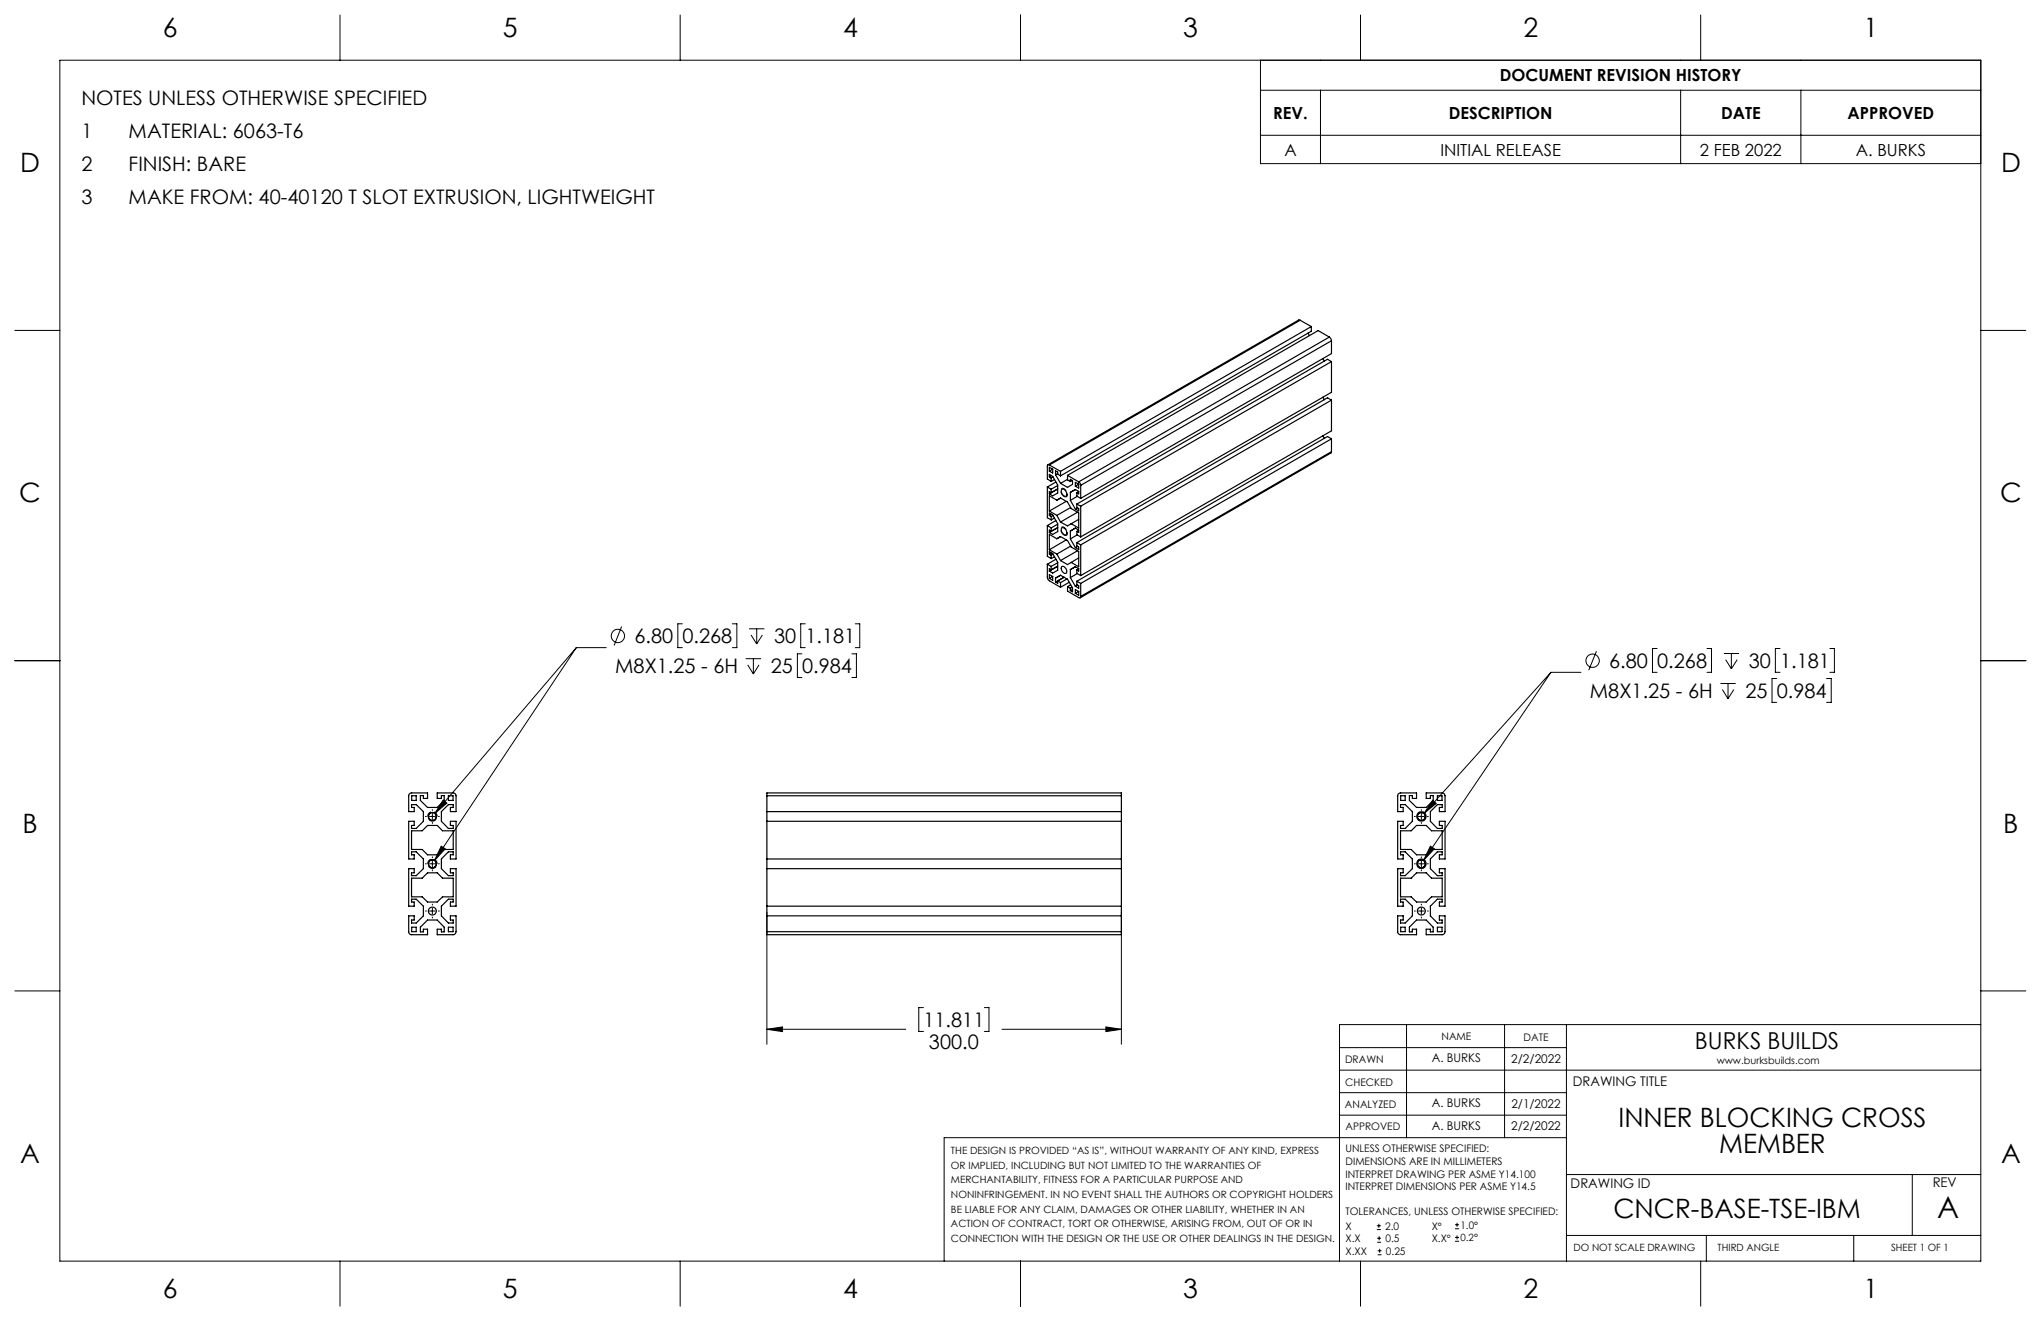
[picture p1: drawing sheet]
<svg xmlns="http://www.w3.org/2000/svg" width="432mm" height="279mm" viewBox="0 0 432 279" stroke-linecap="round" stroke-linejoin="round" font-family="sans-serif">
<g fill="none" stroke="#000" stroke-width=".21">
<path d="M12.7 12.7h406.4v254h-406.4zM71.9 3.2v9.5M143.9 3.2v9.5M215.9 3.2v9.5M266.7 12.7v21.9h152.4M266.7 19.1h152.4M279.4 19.1v15.5M287.8 3.2v9.5M355.6 19.1v15.5M359.8 3.2v9.5M381 19.1v15.5M266.7 28.6h152.4"/>
<path d="M3.1 69.9h9.6M419.1 69.9h9.5M3.1 139.7h9.6M121.9 137h6.4M121.9 137l-29.9 35M121.9 137l-30 45M131.5 132.5l-1.6 4M144.4 131.9h-1v5.1h1M154.9 131.9h1v5.1h-1M157.8 139.3h3.2M158.5 133h3.2M158.9 134.3l1.2 1.9"/>
<path d="M159.4 139.3v3.3M160.1 133v3.2M161.3 134.3l-1.2 1.9M169.7 138.3h-1v5h1M170.4 131.9h-1v5.1h1M180.2 138.3h1v5h-1M180.9 131.9h1v5.1h-1M337.7 137.7l-1.6 4M350.6 137.2h-1v5h1M361.1 137.2h1v5h-1M364.7 138.2h3.2M365.1 139.5l1.2 2"/>
<path d="M366.3 138.2v3.3M367.5 139.5l-1.2 2M376.6 137.2h-1v5h1M387.1 137.2h1v5h-1M419.1 139.7h9.5M158.2 140.6l1.2 2M160.6 140.6l-1.2 2M328.1 142.2h6.4M328.1 142.2l-26.8 29.8M328.1 142.2l-26.9 39.8M364 144.6h3.2M364.4 145.8l1.2 2"/>
<path d="M365.6 144.6v3.2M366.8 145.8l-1.2 2M375.9 143.5h-1v5.1h1M386.4 143.5h1v5.1h-1M90 172.7h.2M90.8 172.7h1.3M91.5 171.2v.2M91.5 172v1.3M91.5 174v.2M92.7 172.7h.3M93.3 179l.9 .5-2.3 2.5zM93.8 169.2l.7 .7-2.5 2.1z"/>
<path d="M299.2 172.7h.2M300.1 172.7h1.2M300.7 171.2v.2M300.7 172v1.3M300.7 174v.2M302 172.7h.2M302.6 179l.9 .5-2.3 2.5zM303.1 169.3l.7 .6-2.5 2.1zM90 192.7h.2M90 182.7h.2M90.8 192.7h1.3M90.8 182.7h1.3"/>
<path d="M91.5 181.2v.2M91.5 182.1v1.2M91.5 184v.2M91.5 191.2v.2M91.5 192.1v1.2M91.5 194v.2M92.7 192.7h.3M92.7 182.7h.3M162.2 192.9v28M237.2 192.9v28M299.2 192.7h.2M299.2 182.7h.2"/>
<path d="M300.1 192.7h1.2M300.1 182.7h1.2M300.7 181.2v.2M300.7 182.1v1.2M300.7 184v.2M300.7 191.2v.2M300.7 192.1v1.2M300.7 194v.2M302 192.7h.2M302 182.7h.2M3.1 209.6h9.6M162.2 217.7h29.4"/>
<path d="M162.2 217.7l3.4-.5v1zM195.4 213.1h-1v5.1h1M208.2 213.1h1v5.1h-1M212 217.7h25.2M234 217.2l3.2 .5-3.2 .5zM297.6 216.7v23.9M318.3 216.7v23.9M331.4 216.7v50M419.1 216.7h-135.7v50M419.1 209.6h9.5M283.4 226.3h135.7M283.4 231.1h48"/>
<path d="M283.4 221.6h48M283.4 235.9h48M291.3 259.3h.8M291.7 258.8v.9M307.8 259.9h.9M307.8 259h.9M308.3 258.6v.9M331.4 248.4h87.7M331.4 240.6h-131.7v26.1M404.6 248.4v12.9M71.9 266.7v9.6M143.9 266.7v9.6"/>
<path d="M215.9 266.7v9.6M287.8 266.7v9.6M291.3 260.1h.8M291.4 262.7h.8M291.4 261.9h.8M291.5 265.4h.8M291.5 264.5h.8M291.8 261.5v.8M291.9 264.1v.9M307.8 262.5h.9M307.8 261.7h.9M308.3 261.3v.8"/>
<path d="M331.4 261.3h87.7M359.8 266.7v9.6M361 261.3v5.4M392.2 261.3v5.4"/>
<circle cx="130.7" cy="134.5" r="1.42"/>
<circle cx="336.9" cy="139.7" r="1.41"/>
</g>
<path d="M91.5 173.7a1 1 0 0 1-.9-1.5 1 1 0 0 1 1.7-.1 1 1 0 0 1-.7 1.6h-.1M300.7 173.7a1 1 0 0 0 .9-1.5 1 1 0 0 0-1.7-.1 1 1 0 0 0 .7 1.6h.1M300.7 171.7a1 1 0 0 1 .9 1.4 1 1 0 0 1-1.7 .2 1 1 0 0 1 .7-1.6h.1M91.5 183.7a1 1 0 0 1-.9-1.5 1 1 0 0 1 1.7-.1 1 1 0 0 1-.7 1.6h-.1M300.7 183.7a1 1 0 0 0 .9-1.5 1 1 0 0 0-1.7-.1 1 1 0 0 0 .7 1.6h.1M300.7 181.7a1 1 0 0 1 .9 1.4 1 1 0 0 1-1.7 .2 1 1 0 0 1 .7-1.6h.1" fill="none" stroke="#000" stroke-width=".21" stroke-dasharray="1.3 .6" stroke-dashoffset=".4" stroke-linecap="butt"/>
<path d="M225.1 105a1.06 1.06 0 0 1-.4-1.7 1.18 1.18 0 0 1 .9 1.8l-.5-.1M225.1 113.2a1.06 1.06 0 0 1-.4-1.8 1.18 1.18 0 0 1 .9 1.8h-.5" fill="none" stroke="#000" stroke-width=".21" stroke-dasharray="1.3 .6" stroke-linecap="butt"/>
<path d="M162.2 217.7l3.4-.5v1zM234 217.2l3.2 .5-3.2 .5zM303.1 169.3l-1.8 2.7 2.5-2.1zM302.6 179l-1.4 3 2.3-2.5zM93.8 169.2l-1.8 2.8 2.5-2.1zM93.3 179l-1.4 3 2.3-2.5z" fill="#000"/>
<g fill="none" stroke="#000" stroke-width=".25">
<path d="M275.1 67.7h-.4l-53 30.6M275.1 67.7l-53.1 30.7M275.1 67.7l2.3 1.4M276.7 70.4l.3 .6M277.4 69.1l-53 30.6M277.4 69.1v1l-53 30.5M279.9 75.8l.3 .6M281.2 71.3l.4 .3 .1 .5M281.2 71.3l-53 30.6M281.2 71.3l-2.3-1.4-53.1 30.6M281.7 72.1l-53.1 30.6M281.7 72.1v2.7l-53.1 30.6"/>
<path d="M281.7 76.5v6.5l-53.1 30.6M281.7 76.5l-53.1 30.6M281.7 76.5l-.9-.5-53 30.6M222 98.4a.25 .25 0 0 0-.3-.1 .25 .25 0 0 0-.1 .3v2.7l.8 .5M222 98.4l2.4 1.3M222.7 99.2l-.7-.4v.9M222.7 99.2v.8l-.7-.3M222.7 99.2l-.7 .5M224.4 99.7v.9M279.9 84l.3 .6M279.9 92.2l.3 .5M281.7 95.5l-.1 .3-53.1 30.6"/>
<path d="M281.7 84.6v6.5l-53.1 30.6M281.7 92.8v2.7M281.7 84.6l-53.1 30.7M281.7 84.6l-.9-.5-53 30.7M281.7 92.8l-53.1 30.6M281.7 95.5l-53.1 30.7M281.7 92.8l-.9-.5-53 30.6M221.6 119.3l.1 3.2 2.7 1.7M221.6 103v6.5l.8 .5M221.6 111.2v6.5l.8 .4M221.6 119.3l.8 .5M221.6 111.2l.8 .5"/>
<path d="M221.6 103l.8 .5M222 100.9v-.6l.7 .5 1.1 1.8v1.7l-1.1 .6-.7-.4M222 108.1v-3.2l1.6 .9 .8-.5 1.4 .9 .8 1.4 1.6 .9v3.2l-1.6-.9M222 109v-.5l.7 .4 1.1 1.9v1.6l-1.1 .6-.7-.4M222 116.3v-3.3l1.6 .9 .8-.4 1.4 .8 .8 1.4 1.6 .9v3.3l-1.6-.9M222 117.2v-.5l.7 .4 1.1 1.8v1.7l-1.1 .6-.7-.4M222 116.3l1.6 .9M222 108.1l1.6 .9M222 117.2l.4 .2M222 109l.4 .3M222 100.9l.4 .2M222.4 104.2l-.4-.2v.5"/>
<path d="M222.4 112.4l-.4-.3v.5M222.4 101.1v.7M222.4 103.5v.7M222.4 109.3v.7M222.4 111.7v.7M222.4 117.4v.7M222.4 119.8v.7M222.4 112.4l1.4-.8-1.8 1M222.4 100.6l-.4 .3M222.4 108.8l-.4 .2M222.4 116.9l-.4 .3M222.8 100.9l-.4 .2"/>
<path d="M222.8 109l-.4 .3M222.8 117.2l-.4 .2M223.1 101.4l-.7 .4M223.1 109.6l-.7 .4M223.1 117.8l-.7 .3M223.3 100.4v-.8l.5 .2v.5l.6 .3M223.3 100.4l1.1 1.8M223.4 102l-1.8 1M223.4 110.1l-1.8 1.1M223.4 118.3l-1.8 1M223.6 117.2l.8 1.4M223.6 109l.8 1.4"/>
<path d="M223.8 100.2l-.5 .2M223.8 102.7l-1.4 .8M223.8 103.4l-1.4 .8M223.8 103.4l-1.8 1.1M223.8 110.9l-1.4 .8M223.8 119l-1.4 .8M224.4 118.6l1.4 .8 .8-.4M224.4 110.4l1.4 .8 .8-.4M224.6 103.6a.86 .86 0 0 1 .9 .2 .86 .86 0 0 1 .2 .9 .54 .54 0 0 1-.6 .2 .54 .54 0 0 1-.4-.4zM224.6 119.9a.89 .89 0 0 1 1.1 1.1 .54 .54 0 0 1-.6 .3 .54 .54 0 0 1-.4-.5zM224.6 111.7a.89 .89 0 0 1 1.1 1 .44 .44 0 0 1-.4 .5 .44 .44 0 0 1-.5-.4l-.2-.4zM225.6 106l-3.6 2.1"/>
<path d="M225.6 114.2l-3.6 2.1M225.8 100.5v1l.6 .3M225.8 100.5l2.4 1.4M225.8 101.4l-1.4 .8M226.4 105.8l1.1 1.9M226.4 101.8v-.4l.5 .2v.8l-1.1 .7-1.4-.9M226.4 114l1.1 1.8M226.5 107.4l-2.9 1.6M226.5 115.5l-2.9 1.7M226.9 101.6l-.5 .2M227.8 104.2l.4 .3v-.6l-.7-.4-1.1 .6v1.7M227.8 106.6v.7l.4 .3v.5l-.7-.4"/>
<path d="M227.8 114.8v.7l.4 .2v.5l-.7-.4M227.8 104.2v.7l.8 .5M227.8 112.4v.7l.8 .5M227.8 106.6l.8 .5M227.8 114.8l.8 .5M227.9 105l-1.5 .8M227.9 113.1l-1.5 .9M228 107.4l-.5 .3M228 108.3l-3.6 2.1M228 115.6l-.5 .2M228 116.5l-3.6 2.1M228.2 101.9l.3 .3 .1 .5"/>
<path d="M228.2 102.4v.8l-.7-.4M228.2 112.1v.5l-.4-.2M228.2 102.4l-.7-.4v.8M228.2 112.1l-.7-.4-1.1 .6v1.7M228.2 102.4l-.7 .4M228.2 104l-.4 .2M228.2 109.9l-1.6 .9M228.2 112.1l-.4 .3M228.2 118l-1.6 1M228.6 102.7v2.7M228.6 107.1v6.5M228.6 115.3v6.4"/>
<path d="M222.4 120.5l-.4-.2v.5M222.4 120.5l1.4-.8-1.8 1.1M222.7 121.9l-.7-.4v.8M222.7 121.9v.8l-.7-.4M222.7 121.9l-.7 .4M223.3 123.1v-.8l1.1-.6 1.4 .8 1.1 1.9v.8l-.5-.3M223.8 122.9v.5l-.5-.3M223.8 122.9l.6 .3M224.4 123.2v1M225.1 122.1l-1.8 1M225.1 122.1l-1.3 .8M225.7 122.4l-1.3 .8"/>
<path d="M225.8 124.1v.9l2.4 1.4a.25 .25 0 0 0 .3 0 .25 .25 0 0 0 .1-.2M225.8 124.1l.6 .3M226.2 123.2l-1.8 1M226.4 124.4v.5M226.4 122.2l1.1 1.8M226.5 123.7l-.7 .4M226.8 124.2l-.4 .2M226.9 124.7l-.5 .2M227.8 122.9v.7l.4 .3v.5l-.7-.4M227.8 122.9l.8 .5M227.8 120.5v.7l.8 .5M227.9 121.3l-1.5 .9"/>
<path d="M228 123.7l-.5 .3M228.2 120.3v.5l-.4-.3M228.2 125.1v.8l-.7-.4M228.2 125.1l-.7-.4v.8M228.2 120.3l-.7-.4-1.1 .6v1.7M228.2 120.3l-.4 .2M228.2 125.1l-.7 .4M228.6 123.4v2.8M86.6 167.9l.4-.2h3.5v1.2h-.9v-.6h-.7v1l1.6 1.5h2l1.5-1.5v-1h-.6v.6h-.9v-1.2h3.3a.67 .67 0 0 1 .7 .6v3.4h-1.2v-.9h.6v-.6h-1l-1.5 1.5v2l1.5 1.5h1v-.6h-.6v-.9h1.2v8h-1.2v-.9h.6v-.6h-1l-1.5 1.5v2l1.5 1.5h1v-.6h-.6v-.9h1.2v8h-1.2v-.9h.6v-.6h-1l-1.5 1.5v2l1.5 1.5h1v-.6h-.6v-.9h1.2v3.4a.66 .66 0 0 1-.7 .6h-3.3v-1.2h.9v.6h.6v-1l-1.5-1.5h-2l-1.6 1.5v1h.7v-.6h.9v1.2h-3.4a.6 .6 0 0 1-.6-.6v-3.4h1.1v.9h-.5v.6h1l1.5-1.5v-2l-1.5-1.5h-1v.6h.5v.9h-1.1v-8h1.1v.9h-.5v.6h1l1.5-1.5v-2l-1.5-1.5h-1v.6h.5v.9h-1.1v-8h1.1v.9h-.5v.6h1l1.5-1.5v-2l-1.5-1.5h-1v.6h.5v.9h-1.1v-3.5zM87.1 175.7h2.2l1.2-1.1h2l1.1 1.1h2.3v4h-2.3l-1.1 1.1h-2l-1.2-1.1h-2.2zM87.1 168.3h1v1h-1zM94.9 168.3h.9v1h-.9z"/>
<path d="M162.2 168.3v-.6h75v.6M162.2 168.3v28.8M162.2 173.7h75M162.2 168.3h75M162.2 171.7h75M237.2 168.3v28.8M295.8 168l.4-.3h3.5v1.2h-.9v-.6h-.6v1l1.5 1.5h2l1.5-1.5v-1h-.6v.6h-.9v-1.2h3.4a.67 .67 0 0 1 .6 .6v3.4h-1.2v-.9h.6v-.6h-1l-1.5 1.5v2l1.5 1.5h1v-.6h-.6v-.9h1.2v8h-1.2v-.9h.6v-.6h-1l-1.5 1.5v2l1.5 1.5h1v-.6h-.6v-.9h1.2v8h-1.2v-.9h.6v-.6h-1l-1.5 1.5v2l1.5 1.5h1v-.6h-.6v-.9h1.2v3.4a.66 .66 0 0 1-.6 .6h-3.4v-1.2h.9v.6h.6v-1l-1.5-1.5h-2l-1.5 1.5v1h.6v-.6h.9v1.2h-3.4a.6 .6 0 0 1-.6-.6v-3.4h1.2v.9h-.6v.6h1l1.5-1.5v-2l-1.5-1.5h-1v.6h.6v.9h-1.2v-8h1.2v.9h-.6v.6h1l1.5-1.5v-2l-1.5-1.5h-1v.6h.6v.9h-1.2v-8h1.2v.9h-.6v.6h1l1.5-1.5v-2l-1.5-1.5h-1v.6h.6v.9h-1.2zM296.3 175.7h2.3l1.1-1.1h2l1.2 1.1h2.2v4h-2.2l-1.2 1.1h-2l-1.1-1.1h-2.3zM296.3 168.3h1v1h-1zM304.1 168.3h1v1h-1zM87.1 185.7h2.2l1.2-1.1h2l1.1 1.1h2.3v4h-2.3l-1.1 1.1h-2l-1.2-1.1h-2.2zM87.1 196.1h1v1h-1z"/>
<path d="M94.9 196.1h.9v1h-.9zM162.2 197.1v.6h75v-.6M162.2 183.7h75M162.2 191.7h75M162.2 181.7h75M162.2 197.1h75M162.2 193.7h75M296.3 185.7h2.3l1.1-1.1h2l1.2 1.1h2.2v4h-2.2l-1.2 1.1h-2l-1.1-1.1h-2.3zM296.3 196.1h1v1h-1zM304.1 196.1h1v1h-1z"/>
<circle cx="91.5" cy="172.7" r=".85"/>
<circle cx="300.7" cy="172.7" r=".85"/>
<circle cx="91.5" cy="192.7" r=".84"/>
<circle cx="91.5" cy="182.7" r=".85"/>
<circle cx="300.7" cy="192.7" r=".84"/>
<circle cx="300.7" cy="182.7" r=".85"/>
</g>
<text font-size="6.3" x="409.8" y="257.6">A</text>
<g font-size="5.6">
<text x="34.4" y="7.9">6</text>
<text x="106.4" y="7.9">5</text>
<text x="178.4" y="7.9">4</text>
<text x="250.3" y="7.9">3</text>
<text x="322.3" y="7.9">2</text>
<text x="394.3" y="7.9">1</text>
<text x="4.2" y="36.4">D</text>
<text x="423.3" y="36.4">D</text>
<text x="4.1" y="106.3">C</text>
<text x="423.2" y="106.3">C</text>
<text x="4.7" y="176.1">B</text>
<text x="423.8" y="176.1">B</text>
<text x="342.4" y="238.3">INNER BLOCKING CROSS</text>
<text x="4.3" y="246">A</text>
<text x="363.7" y="243.9">MEMBER</text>
<text x="423.4" y="246">A</text>
<text x="341.3" y="257.6">CNCR-BASE-TSE-IBM</text>
<text x="34.4" y="274.6">6</text>
<text x="106.4" y="274.6">5</text>
<text x="178.4" y="274.6">4</text>
<text x="250.3" y="274.6">3</text>
<text x="322.3" y="274.6">2</text>
<text x="394.3" y="274.6">1</text>
</g>
<text font-size="4.9" x="358.6" y="221.8">BURKS BUILDS</text>
<g font-size="4.2">
<text x="17.2" y="22.3">NOTES UNLESS OTHERWISE SPECIFIED</text>
<text x="17.2" y="29.3">1</text>
<text x="27.2" y="29.3">MATERIAL: 6063-T6</text>
<text x="17.2" y="36.2">2</text>
<text x="27.2" y="36.2">FINISH: BARE</text>
<text x="17.2" y="43.2">3</text>
<text x="27.2" y="43.2">MAKE FROM: 40-40120 T SLOT EXTRUSION, LIGHTWEIGHT</text>
<text x="134.2" y="136">6.80</text>
<text x="144.4" y="136">0.268</text>
<text x="163.8" y="136">30</text>
<text x="170.4" y="136">1.181</text>
<text x="130.2" y="142.4">M8X1.25 - 6H</text>
<text x="163.1" y="142.4">25</text>
<text x="169.7" y="142.4">0.984</text>
<text x="340.5" y="141.3">6.80</text>
<text x="350.6" y="141.3">0.268</text>
<text x="370" y="141.3">30</text>
<text x="376.6" y="141.3">1.181</text>
<text x="336.4" y="147.6">M8X1.25 - 6H</text>
<text x="369.3" y="147.6">25</text>
<text x="375.9" y="147.6">0.984</text>
<text x="195.4" y="217.2">11.811</text>
<text x="196.5" y="222">300.0</text>
</g>
<g font-size="3.5">
<text x="317.3" y="17.2">DOCUMENT REVISION HISTORY</text>
<text x="269.4" y="25.1">REV.</text>
<text x="306.5" y="25.1">DESCRIPTION</text>
<text x="364.1" y="25.1">DATE</text>
<text x="390.9" y="25.1">APPROVED</text>
<text x="271.7" y="32.9">A</text>
<text x="304.7" y="32.9">INITIAL RELEASE</text>
<text x="359.6" y="32.9">2 FEB 2022</text>
<text x="392.6" y="32.9">A. BURKS</text>
</g>
<g font-size="2.8">
<text x="332.8" y="229.7">DRAWING TITLE</text>
<text x="332.3" y="251.3">DRAWING ID</text>
<text x="408.9" y="251.1">REV</text>
</g>
<g font-size="2.5">
<text x="302.9" y="224.7">A. BURKS</text>
<text x="319.7" y="224.9">2/2/2022</text>
<text x="302.9" y="239">A. BURKS</text>
<text x="302.9" y="234.2">A. BURKS</text>
<text x="319.7" y="239.1">2/2/2022</text>
<text x="319.8" y="234.3">2/1/2022</text>
</g>
<g font-size="2.2">
<text x="305" y="220">NAME</text>
<text x="322.3" y="220.2">DATE</text>
<text x="284.6" y="224.8">DRAWN</text>
<text x="284.6" y="229.7">CHECKED</text>
<text x="284.5" y="234.3">ANALYZED</text>
<text x="284.7" y="239.1">APPROVED</text>
<text x="284.7" y="243.7">UNLESS OTHERWISE SPECIFIED:</text>
<text x="284.7" y="246.4">DIMENSIONS ARE IN MILLIMETERS</text>
<text x="284.7" y="249">INTERPRET DRAWING PER ASME Y14.100</text>
<text x="284.7" y="251.7">INTERPRET DIMENSIONS PER ASME Y14.5</text>
<text x="284.7" y="257">TOLERANCES, UNLESS OTHERWISE SPECIFIED:</text>
<text x="284.7" y="260.1">X</text>
<text x="284.7" y="262.7">X.X</text>
<text x="293" y="260.1">2.0</text>
<text x="293.1" y="262.7">0.5</text>
<text x="302.9" y="260">X°</text>
<text x="302.9" y="262.7">X.X°</text>
<text x="309" y="259.9">1.0°</text>
<text x="284.7" y="265.4">X.XX</text>
<text x="293.2" y="265.4">0.25</text>
</g>
<g font-size="2.1">
<text x="363.2" y="225">www.burksbuilds.com</text>
<text x="201.2" y="244">THE DESIGN IS PROVIDED “AS IS”, WITHOUT WARRANTY OF ANY KIND, EXPRESS</text>
<text x="201.2" y="247.2">OR IMPLIED, INCLUDING BUT NOT LIMITED TO THE WARRANTIES OF</text>
<text x="201.2" y="250.3">MERCHANTABILITY, FITNESS FOR A PARTICULAR PURPOSE AND</text>
<text x="201.2" y="253.4">NONINFRINGEMENT. IN NO EVENT SHALL THE AUTHORS OR COPYRIGHT HOLDERS</text>
<text x="201.2" y="256.5">BE LIABLE FOR ANY CLAIM, DAMAGES OR OTHER LIABILITY, WHETHER IN AN</text>
<text x="201.2" y="259.6">ACTION OF CONTRACT, TORT OR OTHERWISE, ARISING FROM, OUT OF OR IN</text>
<text x="201.2" y="262.7">CONNECTION WITH THE DESIGN OR THE USE OR OTHER DEALINGS IN THE DESIGN.</text>
<text x="309" y="262.6">0.2°</text>
<text x="332.9" y="264.6">DO NOT SCALE DRAWING</text>
<text x="363.4" y="264.6">THIRD ANGLE</text>
<text x="400.1" y="264.6">SHEET 1 OF 1</text>
</g>
</svg>
